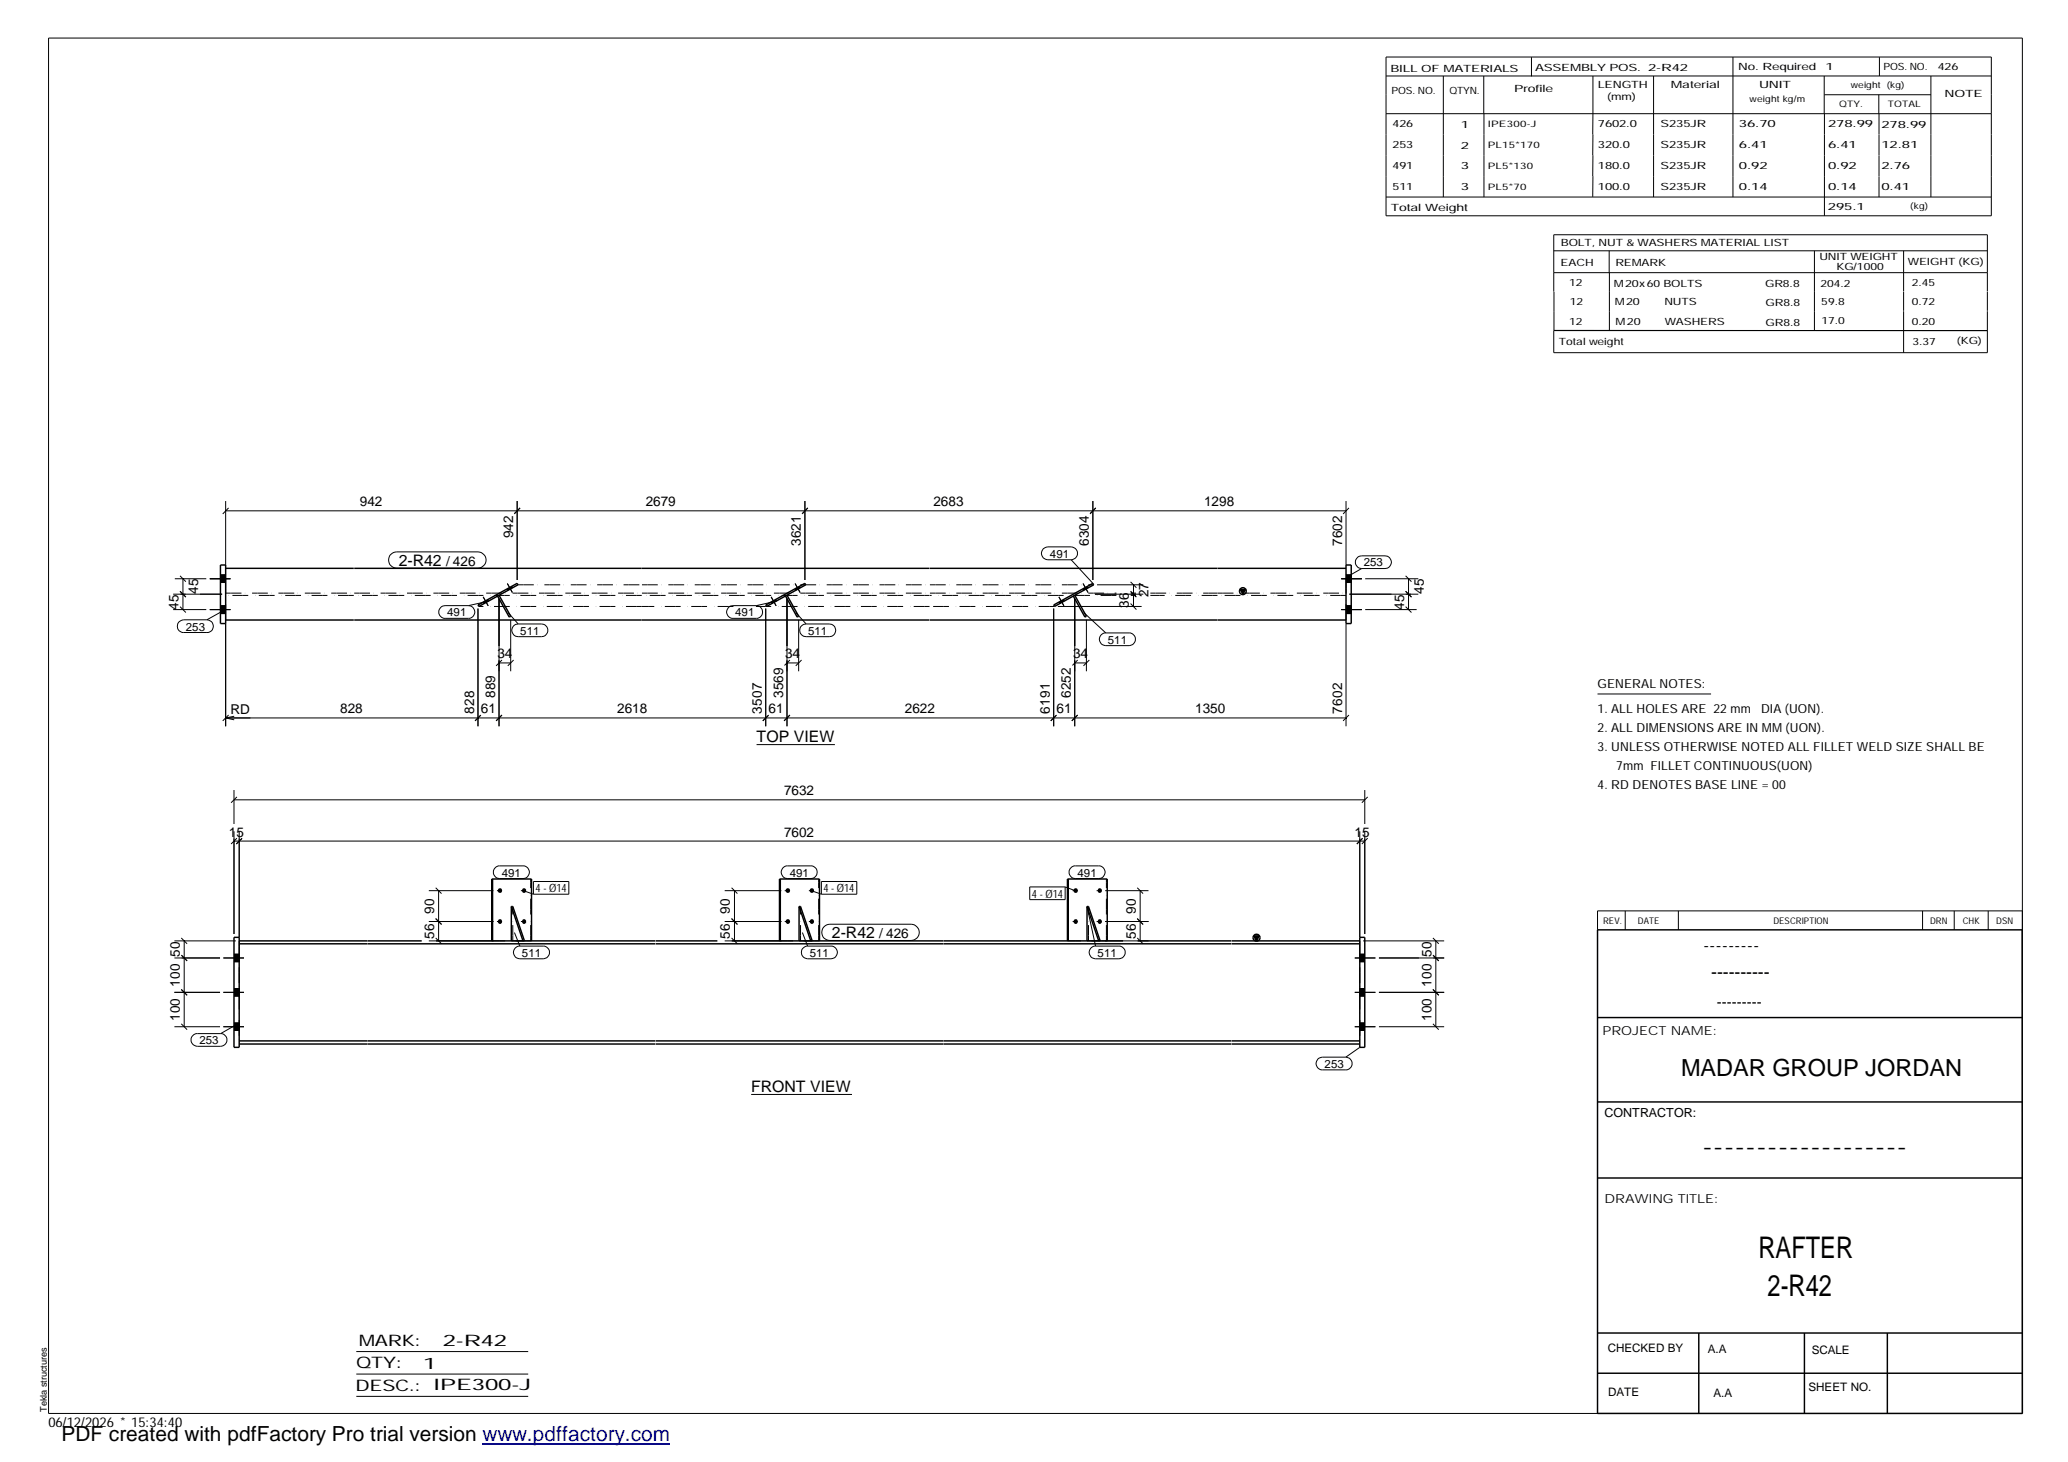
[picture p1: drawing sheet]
<svg xmlns="http://www.w3.org/2000/svg" width="420mm" height="297mm" viewBox="0 0 420 297" stroke-linecap="round" stroke-linejoin="round" font-family="sans-serif">
<g fill="none" stroke="#000" stroke-width=".2">
<path d="M9.9 7.7h401v279.5h-401zM281.6 11.6h123v32.2h-123zM281.6 15.4h123M293.2 15.4v24.6M301.5 15.4v7.7M311.1 11.6v3.9M323.6 15.4v16.2M336 15.4v24.6M352.1 11.6v28.4M370.6 15.4v7.7M370.7 19.2h21.6M381.7 19.2v3.9"/>
<path d="M381.8 11.6v3.8M392.3 15.4v24.6M281.6 23.1h123M301.5 23.1v16.9M323.6 31.6v4.2M323.6 35.8v4.2M370.7 23.1v20.7M381.8 23.1v16.9M281.6 40h123M315.7 55.4h88.1M315.7 51h88.1M315.7 59.3v7.8"/>
<path d="M326.9 51v4.4M327 55.4v11.8M368.6 51v16.2M386.8 51v8.2M386.8 59.3v3.8M403.8 59.2v-11.5h-88.1v11.6M403.8 59.3v3.8M386.8 63.2v8.5M403.8 63.2v8.5h-88.1v-4.5h88.1M35.5 117.6h6.4M36.6 117l1.2 1.2M37.2 117.6v6.3"/>
<path d="M42.6 117.6h4.2M44.8 116.8h1M44.8 118.3h1M45.8 103.8h227.7M45.8 101.8v13M46.4 103.2l-1.1 1.2M79.2 112.8l.8-.5 .6-.2h16.5a1.65 1.65 0 0 1 1.7 1.7 1.65 1.65 0 0 1-1.7 1.6h-16.5a1.65 1.65 0 0 1-1.4-2.6zM103.1 118.6l1 1.8M103.1 119.6l.2 .3M104 119.2l.1 .3M104.6 104.3l1.1-1.1-1.2 1.2M105.1 101.8v16"/>
<path d="M161.5 118.6l1.1 1.8M161.6 119.6l.2 .3M162.4 119.2l.2 .3M163.1 104.3l1-1.1-1.2 1.2M163.5 101.8v16M212 111.5l.9-.4h4.7a1.31 1.31 0 0 1 1.3 1.3 1.31 1.31 0 0 1-1.3 1.3h-4.7a1.33 1.33 0 0 1-1.2-.8 1.33 1.33 0 0 1 .3-1.4zM217.6 113.7l4.4 4.8M220 118.6l1.1 1.8M220 119.6l.2 .3M220.9 119.2l.2 .3M221.5 104.3l1.1-1.1-1.2 1.2M222 101.8v16"/>
<path d="M222.9 118.8h9.4M229.7 118.2l1.2 1.2M230.3 118.8v4.4M272.5 117.6h4.2M273.5 116.8h1M273.5 118.3h1M273.5 101.8v13M274.1 103.2l-1.2 1.2M275.9 113.1l.7-.2h4.8a1.29 1.29 0 0 1 1.3 1.3 1.29 1.29 0 0 1-1.3 1.3h-4.8a1.3 1.3 0 0 1-1.2-.9 1.3 1.3 0 0 1 .5-1.5zM276.6 115.5l-2.9 1.7M277.4 117.6h10.8M285.6 117l1.2 1.2"/>
<path d="M286.2 117.6v6.3M35.2 123.9h6.7M35.2 120.7h9.9M36.4 126.3l.9-.4h4.7a1.29 1.29 0 0 1 1.3 1.3 1.29 1.29 0 0 1-1.3 1.3h-4.7a1.27 1.27 0 0 1-1.2-.8 1.27 1.27 0 0 1 .3-1.4zM36.6 123.3l1.2 1.1M36.6 120.1l1.2 1.2M42.6 123.9h4.2M44.8 123.1h1M44.8 124.7h1M45 124.3l-3 1.6M45.8 126.7v20.9M89.7 123.3l.7-.3h4.8a1.29 1.29 0 0 1 1.3 1.3 1.29 1.29 0 0 1-1.3 1.3h-4.8a1.3 1.3 0 0 1-1.2-.9 1.3 1.3 0 0 1 .5-1.4z"/>
<path d="M97.1 123.6v24M98.2 121.3l1 1.8M98.2 122.3l.2 .3M98.8 122.2l-3.6 .8M99.1 121.9l.1 .3M101.4 121.7v25.9M101.4 134.7h2.4M102 134.1l-1.2 1.2M103.2 124.4l2.1 2.4M103.8 125.9v10.5M104.4 127.2l.4-.3 .5-.1h4.7a1.29 1.29 0 0 1 1.3 1.3 1.29 1.29 0 0 1-1.3 1.3h-4.7a1.31 1.31 0 0 1-1.2-.8 1.31 1.31 0 0 1 .3-1.4zM104.4 134.1l-1.2 1.2"/>
<path d="M148 123.4l.4-.3 .5-.1h4.8a1.29 1.29 0 0 1 1.2 1.3 1.29 1.29 0 0 1-1.2 1.3h-4.8a1.31 1.31 0 0 1-1.2-.8 1.31 1.31 0 0 1 .3-1.4zM155.6 123.6v24M156.7 121.3l1 1.8M156.7 122.3l.1 .3M157.3 122.2l-3.6 .8M157.6 121.9l.1 .3M159.9 121.7v25.9M159.9 134.7h2.4M160.5 134.1l-1.1 1.1M161.7 124.4l2.1 2.4M162.3 125.9v10.5M162.7 127.3l.6-.4 .5-.1h4.7a1.29 1.29 0 0 1 1.3 1.3 1.29 1.29 0 0 1-1.3 1.3h-4.7a1.31 1.31 0 0 1-1.1-2.1z"/>
<path d="M162.9 134.1l-1.2 1.2M214.1 123.6v24M214.9 123.2h17M215.1 121.3l1.1 1.8M215.2 122.3l.1 .3M216 121.9l.2 .3M218.4 121.7v25.9M218.4 134.7h2.3M218.9 134.1l-1 1.1M220.2 124.4l4.5 4.2M220.7 125.9v10.5M221.3 134.1l-1.2 1.2"/>
<path d="M222.5 120.7h9.8M223.7 129l.7-.4h5a1.29 1.29 0 0 1 1.3 1.3 1.29 1.29 0 0 1-1.3 1.3h-4.7a1.31 1.31 0 0 1-1.2-.8 1.31 1.31 0 0 1 .2-1.4zM229.7 122.6l1.2 1.3M229.7 120.1l1.1 1.2M229.7 120.2l1.2 1.1M272.5 123.9h4.2M273.5 123.1h1M273.5 124.7h1M273.5 126.7v20.9M274.2 120.7h14M277.4 123.9h10.4M285.6 123.3l1.2 1.1"/>
<path d="M285.6 120.1l1.2 1.2M45.8 145.9h227.7M45.8 145.9l1.8 .3M46.4 145.3l-1.1 1.2M47.6 145.5l-1.8 .4M97.7 145.3l-1.2 1.2M102 145.3l-1.2 1.2M153.7 151.3h15.9M156.2 145.3l-1.2 1.2 1.1-1.1M160.5 145.3l-1.2 1.2M214.7 145.3l-1.2 1.2M218.9 145.3l-1.1 1.2"/>
<path d="M274.1 145.3l-1.2 1.2M324.6 141h23M47.5 162.5h229.8M47.5 160.5v6.9M47.5 168.9v20.9M47.5 170.9h229.8M48.1 161.9l-1.2 1.2M48.1 170.3l-1.2 1.2M48.6 168.9v21.5M49.2 170.3l-1.2 1.2 1.1-1.1M100.5 176.5l.8-.6h5a1.29 1.29 0 0 1 1.3 1.3 1.29 1.29 0 0 1-1.3 1.3h-4.8a1.31 1.31 0 0 1-1-2zM108.4 179.1h7.2v2.6h-7.2z"/>
<path d="M159.1 176.3l.7-.4h5a1.29 1.29 0 0 1 1.2 1.3 1.29 1.29 0 0 1-1.2 1.3h-4.8a1.31 1.31 0 0 1-1.2-.8 1.31 1.31 0 0 1 .3-1.4zM166.9 179.1h7.2v2.6h-7.2zM217.4 176.5l.8-.6h5a1.29 1.29 0 0 1 1.3 1.3 1.29 1.29 0 0 1-1.3 1.3h-4.7a1.31 1.31 0 0 1-1.1-2zM276.3 168.9v21.5M276.9 170.3l-1.2 1.2M277.3 160.5v6.9M277.3 168.9v20.9M277.9 161.9l-1.2 1.2M277.9 170.3l-1.2 1.2M35.4 194.6h9.3M35.4 191.2h12.5M36.8 194l1.2 1.2"/>
<path d="M36.8 190.6l1.2 1.2M37.4 191.2v17.4M45.4 194.6h4.2M47.5 195.4h1.1M47.5 193.9h1.1M87.1 187.2h13.1M87.1 181h13.1M87.1 191.2h13.1M88.5 190.6l1.2 1.2M88.5 186.6l1.2 1.2M88.5 180.4l1.2 1.2M89.1 181v10.2"/>
<path d="M101 187.2h1M101 181h1M104.5 189.5l1.1 2.7M104.7 192.6l.7-.4h5a1.29 1.29 0 0 1 1.3 1.3 1.29 1.29 0 0 1-1.3 1.3h-4.8a1.31 1.31 0 0 1-1.2-.8 1.31 1.31 0 0 1 .3-1.4zM105.8 187.2h1M105.8 181h1M106.3 181l2.1 .7M147.2 187.2h11.5M147.2 181h11.5M147.2 191.2h11.5M148.6 190.6l1.2 1.2M148.6 186.6l1.2 1.2"/>
<path d="M148.6 180.4l1.2 1.2M149.2 181v10.2M159.4 187.2h1M159.4 181h1M163 192.8l.9-.6h4.9a1.29 1.29 0 0 1 1.3 1.3 1.29 1.29 0 0 1-1.3 1.3h-4.7a1.31 1.31 0 0 1-1.1-2zM163 189.5l1.1 2.7M164.3 187.2h1.1M164.3 181h1.1M164.8 181l2.1 .7M167.4 188.3l.6-.4 .6-.1h16.5a1.65 1.65 0 0 1 1.7 1.6 1.65 1.65 0 0 1-1.7 1.7h-16.5a1.65 1.65 0 0 1-1.5-1 1.65 1.65 0 0 1 .3-1.8zM209.2 180.2h7.2v2.6h-7.2zM216.4 180.2l2 .8"/>
<path d="M217.9 187.2h1M217.9 181h1M220.9 184.2l1.7 8M221.7 192.6l.6-.4h5a1.29 1.29 0 0 1 1.3 1.3 1.29 1.29 0 0 1-1.3 1.3h-4.7a1.31 1.31 0 0 1-1.2-.8 1.31 1.31 0 0 1 .3-1.4zM222.8 187.2h1M222.8 181h1M224.5 187.2h8.8M224.5 181h8.8M224.5 191.2h8.8M231.1 190.6l1.1 1.2M231.1 186.6l1.1 1.2M231.1 180.4l1.1 1.2"/>
<path d="M231.6 181v10.2M275.3 194.6h4.1M276.3 195.4h1M276.3 193.9h1M276.9 191.2h16.5M280.2 194.6h13.2M291.1 194l1.2 1.2M291.1 190.6l1.2 1.2M291.7 191.2v17.4M330.2 185.1v3.8M341 185.1v3.8M390.6 185.1v3.8"/>
<path d="M397 185.1v3.8M403.9 185.1v3.8M410.9 185.1h-86.3v3.8M35.4 201.6h9.3M35.4 208.6h9.3M36.8 208l1.2 1.2M36.8 201l1.2 1.2M39 210.6l.8-.6h5a1.29 1.29 0 0 1 1.3 1.3 1.29 1.29 0 0 1-1.3 1.3h-4.7a1.31 1.31 0 0 1-1.1-2zM45.4 201.6h4.2M45.4 208.6h4.2M47.5 202.4h1.1M47.5 200.9h1.1"/>
<path d="M47.5 209.4h1.1M47.5 207.8h1.1M47.8 208.3l-3 1.7M267.8 215.2l.9-.4h4.7a1.29 1.29 0 0 1 1.3 1.3 1.29 1.29 0 0 1-1.3 1.3h-4.7a1.31 1.31 0 0 1-1.2-.8 1.31 1.31 0 0 1 .3-1.4zM275.3 201.6h4.1M275.3 208.6h4.1M276.3 202.4h1M276.3 200.9h1M276.3 209.4h1M276.3 207.8h1M276.3 212.8l-2.9 2M280.2 201.6h13.2"/>
<path d="M280.2 208.6h13.2M291.1 208l1.2 1.2M291.1 201l1.2 1.2M152.6 222.4h20.5M72.4 274.6h34.9M72.4 279.2h34.9M72.4 283.7h34.9"/>
</g>
<g fill="#000">
<path d="M252 119.7h1.1l-.6 1zM254.7 190.1h1.2l-.6 1.1z"/>
<path d="M44.8 116.8h1v1.5h-1z" fill-rule="evenodd"/>
<path d="M44.8 116.8h1v1.5h-1z" fill-rule="evenodd"/>
<path d="M44.8 116.8h1v1.5h-1z" fill-rule="evenodd"/>
<path d="M103.1 119.6l.9-.4 .1 .3-.8 .4z" fill-rule="evenodd"/>
<path d="M103.1 119.6l.9-.4 .1 .3-.8 .4z" fill-rule="evenodd"/>
<path d="M161.6 119.6l.8-.4 .2 .3-.8 .4z" fill-rule="evenodd"/>
<path d="M161.6 119.6l.8-.4 .2 .3-.8 .4z" fill-rule="evenodd"/>
<path d="M220 119.6l.9-.4 .2 .3-.9 .4z" fill-rule="evenodd"/>
<path d="M220 119.6l.9-.4 .2 .3-.9 .4z" fill-rule="evenodd"/>
<path d="M273.5 116.8h1v1.5h-1z" fill-rule="evenodd"/>
<path d="M273.5 116.8h1v1.5h-1z" fill-rule="evenodd"/>
<path d="M273.5 116.8h1v1.5h-1z" fill-rule="evenodd"/>
<path d="M44.8 123.1h1v1.6h-1z" fill-rule="evenodd"/>
<path d="M44.8 123.1h1v1.6h-1z" fill-rule="evenodd"/>
<path d="M44.8 123.1h1v1.6h-1z" fill-rule="evenodd"/>
<path d="M98.2 122.3l.9-.4 .1 .3-.8 .4z" fill-rule="evenodd"/>
<path d="M98.2 122.3l.9-.4 .1 .3-.8 .4z" fill-rule="evenodd"/>
<path d="M156.7 122.3l.9-.4 .1 .3-.9 .4z" fill-rule="evenodd"/>
<path d="M156.7 122.3l.9-.4 .1 .3-.9 .4z" fill-rule="evenodd"/>
<path d="M215.2 122.3l.8-.4 .2 .3-.9 .4z" fill-rule="evenodd"/>
<path d="M215.2 122.3l.8-.4 .2 .3-.9 .4z" fill-rule="evenodd"/>
<path d="M273.5 123.1h1v1.6h-1z" fill-rule="evenodd"/>
<path d="M273.5 123.1h1v1.6h-1z" fill-rule="evenodd"/>
<path d="M273.5 123.1h1v1.6h-1z" fill-rule="evenodd"/>
<path d="M47.5 193.9h1.1v1.5h-1.1z" fill-rule="evenodd"/>
<path d="M47.5 193.9h1.1v1.5h-1.1z" fill-rule="evenodd"/>
<path d="M106.2 186.9l.4-.1 .3 .3v.3a.47 .47 0 0 1-.7 .2 .47 .47 0 0 1 0-.7z" fill-rule="evenodd"/>
<path d="M106.2 180.6l.3-.1 .3 .1 .1 .5a.47 .47 0 0 1-.7 .2 .47 .47 0 0 1 0-.7z" fill-rule="evenodd"/>
<path d="M159.9 186.8h.3a.48 .48 0 0 1 .2 .7 .48 .48 0 0 1-.8-.1v-.3z" fill-rule="evenodd"/>
<path d="M159.8 180.6a.47 .47 0 0 1 .6 .1 .47 .47 0 0 1-.1 .6 .47 .47 0 0 1-.7-.2z" fill-rule="evenodd"/>
<path d="M223.3 186.8l.4 .1 .2 .5a.48 .48 0 0 1-.8 .1 .48 .48 0 0 1 .2-.7z" fill-rule="evenodd"/>
<path d="M223.1 180.6l.3-.1 .3 .1 .2 .5a.47 .47 0 0 1-.8 .2 .47 .47 0 0 1 0-.7z" fill-rule="evenodd"/>
<path d="M276.3 193.9h1v1.5h-1z" fill-rule="evenodd"/>
<path d="M276.3 193.9h1v1.5h-1z" fill-rule="evenodd"/>
<path d="M47.5 200.9h1.1v1.5h-1.1z" fill-rule="evenodd"/>
<path d="M47.5 200.9h1.1v1.5h-1.1z" fill-rule="evenodd"/>
<path d="M47.5 207.8h1.1v1.6h-1.1z" fill-rule="evenodd"/>
<path d="M47.5 207.8h1.1v1.6h-1.1z" fill-rule="evenodd"/>
<path d="M276.3 200.9h1v1.5h-1z" fill-rule="evenodd"/>
<path d="M276.3 200.9h1v1.5h-1z" fill-rule="evenodd"/>
<path d="M276.3 207.8h1v1.6h-1z" fill-rule="evenodd"/>
<path d="M276.3 207.8h1v1.6h-1z" fill-rule="evenodd"/>
<circle cx="101.6" cy="181" r=".47"/>
<circle cx="101.6" cy="187.2" r=".46"/>
<circle cx="164.9" cy="181" r=".47"/>
<circle cx="164.9" cy="187.2" r=".46"/>
<circle cx="218.5" cy="181" r=".47"/>
<circle cx="218.5" cy="187.2" r=".46"/>
</g>
<g fill="none" stroke="#000" stroke-width=".3">
<path d="M44.8 114.8h1v11.9h-1zM45.8 115.5h26.1M72 115.5h116.8M188.9 115.5h84.6M252 119.7h1.1l-.6 1zM273.5 114.8h1v11.9h-1zM45.8 126h26.1M72 126h116.8M97.1 122.9l8-4.4 .1 .3-7.9 4.4zM101.4 120.9l2.4 4.3-.3 .2-2.4-4.3M155.6 122.9l7.9-4.4 .2 .3-8 4.4zM159.9 120.9l2.4 4.3-.3 .2-2.4-4.3"/>
<path d="M188.9 126h84.6M214.1 122.9l7.9-4.4 .2 .3-8 4.4zM218.4 120.9l2.3 4.3-.3 .2-2.3-4.3M100.1 178.6v12.6M158.5 178.6v12.6M217 178.6v12.6M47.5 190.4h1.1v22.4h-1.1zM48.6 191.8h84.5M48.6 191.2h37.1M88.6 191.2h44.5M99.9 191.2v-12.6h8.1v12.6M103.9 184.2l2.4 7"/>
<path d="M103.9 184.2v7M103.9 184.2h.3l2.4 7M133.2 191.8h116.9M133.2 191.2h12.6M148.7 191.2h79.5M158.4 191.2v-12.6h8.1v12.6M162.3 184.2h.3l2.4 7M162.3 184.2l2.4 7M162.3 184.2v7M216.9 191.2v-12.6h8.1v12.6M220.9 184.2h.2l2.4 7M220.9 184.2l2.3 7"/>
<path d="M220.9 184.2v7M231.1 191.2h19M250.2 191.8h26.1M250.2 191.2h26.1M254.7 190.1h1.2l-.6 1.1zM276.3 190.4h1v22.4h-1zM324.6 188.9h86.2l.1 98.3h-86.3zM48.6 212.1h84.5M48.6 211.5h84.5M133.2 212.1h116.9M133.2 211.5h116.9M250.2 212.1h26.1"/>
<path d="M250.2 211.5h26.1M324.6 206.7h86.3M324.6 239.3h86.3M324.6 223.9h86.3M324.6 270.8h86.3M324.6 279h86.3M345.1 270.8v16.4M366.6 270.8v16.4M383.5 270.8v16.4"/>
<circle cx="252.5" cy="120.1" r=".7"/>
<circle cx="255.3" cy="190.5" r=".7"/>
</g>
<g fill="none" stroke="#000" stroke-width=".2" stroke-dasharray="1.1 0 2.1 .7 0 1.4" stroke-linecap="butt">
<path d="M105.2 118.8h25.2M130.4 118.8h58.4M188.9 118.8h33.3M45.8 126v-10.5M45.8 120.5h26.1M71.9 121h-26.1M72 120.5h58.4M101.1 121.1l.3-.2M130.4 121h-58.4M130.4 123.2h-33.1M130.4 120.5h58.4M149 123.2h-18.6"/>
<path d="M159.6 121.1l.3-.2M188.8 121h-58.4M188.8 123.2h-35.2M188.9 120.5h37.9M214.2 123.2h-25.3M218.1 121.1l.3-.2M226.8 121h-37.9M229.7 120.5h1.1M230.8 121h-1.1M233.7 120.5h13.7M247.4 121h-13.7M247.4 120.5h26.1"/>
<path d="M273.5 126v-10.5M273.5 121h-26.1M48.6 191.2v20.9M104.2 191.2v-7M106.6 191.2h-2.7M107.8 191.2v-12.6M108 191.2h-8.1M162.6 191.2v-7M165 191.2h-2.7M166.3 191.2v-12.6M166.5 191.2h-8.1M221.1 191.2v-7"/>
<path d="M223.5 191.2h-2.6M224.8 191.2v-12.6M225 191.2h-8.1M276.3 191.2v20.9"/>
</g>
<path d="M98 293.3h38.2" fill="none" stroke="#00f" stroke-width=".3"/>
<g font-size="6.1">
<text x="357.3" y="255.5">RAFTER</text>
<text x="359.1" y="263.3">2-R42</text>
</g>
<text font-size="4.8" x="341.5" y="218.6">MADAR GROUP JORDAN</text>
<text font-size="4.2" x="12.5" y="292.7">PDF created with pdfFactory Pro trial version www.pdffactory.com</text>
<g font-size="3.6">
<text x="346.1" y="193.2">---------</text>
<text x="347.7" y="198.6">----------</text>
<text x="345.8" y="234.2">-------------------</text>
</g>
<g font-size="3.2">
<text x="81" y="115">2-R42</text>
<text x="153.7" y="150.8">TOP VIEW</text>
<text x="169" y="190.7">2-R42</text>
<text x="152.6" y="221.9">FRONT VIEW</text>
<text x="72.9" y="273.5">MARK:</text>
<text x="90" y="273.5">2-R42</text>
<text x="72.4" y="278">QTY:</text>
<text x="86" y="278.1">1</text>
<text x="72.2" y="282.6">DESC.:</text>
<text x="88.1" y="282.4">IPE300-J</text>
</g>
<text font-size="3" x="348.8" y="204.5">---------</text>
<g font-size="2.8">
<text x="73.1" y="102.9">942</text>
<text x="131.2" y="102.9">2679</text>
<text x="189.7" y="102.9">2683</text>
<text x="244.6" y="102.9">1298</text>
<text x="104.3" y="109.4" transform="rotate(-90 104.3 109.4)">942</text>
<text x="162.7" y="110.9" transform="rotate(-90 162.7 110.9)">3621</text>
<text x="221.2" y="110.9" transform="rotate(-90 221.2 110.9)">6304</text>
<text x="272.7" y="110.9" transform="rotate(-90 272.7 110.9)">7602</text>
<text x="90.6" y="115">/ 426</text>
<text x="36.3" y="123.9" transform="rotate(-90 36.3 123.9)">45</text>
<text x="40.3" y="120.7" transform="rotate(-90 40.3 120.7)">45</text>
<text x="229.4" y="123.6" transform="rotate(-90 229.4 123.6)">36</text>
<text x="233.3" y="121.4" transform="rotate(-90 233.3 121.4)">27</text>
<text x="285.3" y="123.9" transform="rotate(-90 285.3 123.9)">45</text>
<text x="289.3" y="120.7" transform="rotate(-90 289.3 120.7)">45</text>
<text x="101" y="133.8">34</text>
<text x="159.5" y="133.8">34</text>
<text x="218" y="133.8">34</text>
<text x="100.6" y="141.8" transform="rotate(-90 100.6 141.8)">889</text>
<text x="159.1" y="141.8" transform="rotate(-90 159.1 141.8)">3569</text>
<text x="217.6" y="141.8" transform="rotate(-90 217.6 141.8)">6252</text>
<text x="46.8" y="145.1">RD</text>
<text x="69.1" y="144.9">828</text>
<text x="96.3" y="145" transform="rotate(-90 96.3 145)">828</text>
<text x="97.7" y="144.9">61</text>
<text x="125.4" y="144.9">2618</text>
<text x="154.8" y="145" transform="rotate(-90 154.8 145)">3507</text>
<text x="156.2" y="144.9">61</text>
<text x="183.9" y="144.9">2622</text>
<text x="213.3" y="145" transform="rotate(-90 213.3 145)">6191</text>
<text x="214.7" y="144.9">61</text>
<text x="242.8" y="144.9">1350</text>
<text x="272.7" y="145" transform="rotate(-90 272.7 145)">7602</text>
<text x="159.3" y="161.6">7632</text>
<text x="46.5" y="170">15</text>
<text x="159.3" y="170">7602</text>
<text x="275.2" y="170">15</text>
<text x="88.2" y="185.7" transform="rotate(-90 88.2 185.7)">90</text>
<text x="148.3" y="185.7" transform="rotate(-90 148.3 185.7)">90</text>
<text x="230.8" y="185.7" transform="rotate(-90 230.8 185.7)">90</text>
<text x="88.2" y="190.7" transform="rotate(-90 88.2 190.7)">56</text>
<text x="148.3" y="190.7" transform="rotate(-90 148.3 190.7)">56</text>
<text x="178.6" y="190.7">/ 426</text>
<text x="230.8" y="190.7" transform="rotate(-90 230.8 190.7)">56</text>
<text x="36.5" y="194.5" transform="rotate(-90 36.5 194.5)">50</text>
<text x="290.8" y="194.5" transform="rotate(-90 290.8 194.5)">50</text>
<text x="36.5" y="200.5" transform="rotate(-90 36.5 200.5)">100</text>
<text x="290.8" y="200.5" transform="rotate(-90 290.8 200.5)">100</text>
<text x="36.5" y="207.5" transform="rotate(-90 36.5 207.5)">100</text>
<text x="290.8" y="207.5" transform="rotate(-90 290.8 207.5)">100</text>
<text x="9.8" y="290">06/12/2026 * 15:34:40</text>
</g>
<g font-size="2.5">
<text x="324.6" y="139.9">GENERAL NOTES:</text>
<text x="324.6" y="148.7">2. ALL DIMENSIONS ARE IN MM (UON).</text>
<text x="324.6" y="144.9">1. ALL HOLES ARE 22 mm</text>
<text x="357.8" y="144.9">DIA (UON).</text>
<text x="324.6" y="152.5">3. UNLESS OTHERWISE NOTED ALL FILLET WELD SIZE SHALL BE</text>
<text x="324.6" y="160.2">4. RD DENOTES BASE LINE = 00</text>
<text x="328.4" y="156.4">7mm FILLET CONTINUOUS(UON)</text>
<text x="325.6" y="210.3">PROJECT NAME:</text>
<text x="326" y="226.9">CONTRACTOR:</text>
<text x="326" y="244.4">DRAWING TITLE:</text>
</g>
<g font-size="2.4">
<text x="326.7" y="274.7">CHECKED BY</text>
<text x="347" y="275">A.A</text>
<text x="368.1" y="275.1">SCALE</text>
<text x="326.7" y="283.6">DATE</text>
<text x="348.1" y="283.9">A.A</text>
<text x="367.5" y="282.6">SHEET NO.</text>
</g>
<g font-size="2.3">
<text x="213.3" y="113.3">491</text>
<text x="277.1" y="115.1">253</text>
<text x="90.8" y="125.2">491</text>
<text x="149.4" y="125.2">491</text>
<text x="37.8" y="128.1">253</text>
<text x="105.7" y="128.9">511</text>
<text x="164.2" y="128.9">511</text>
<text x="225.1" y="130.8">511</text>
<text x="101.9" y="178.1">491</text>
<text x="160.4" y="178.1">491</text>
<text x="218.9" y="178.1">491</text>
<text x="108.8" y="181.3">4 - Ø14</text>
<text x="167.3" y="181.3">4 - Ø14</text>
<text x="209.6" y="182.4">4 - Ø14</text>
<text x="106" y="194.4">511</text>
<text x="164.5" y="194.4">511</text>
<text x="223" y="194.4">511</text>
<text x="40.5" y="212.2">253</text>
<text x="269.1" y="216.9">253</text>
</g>
<g font-size="2">
<text x="282.5" y="14.6">BILL OF MATERIALS</text>
<text x="311.9" y="14.4">ASSEMBLY POS.</text>
<text x="324.6" y="17.9">LENGTH</text>
<text x="334.9" y="14.4">2-R42</text>
<text x="339.5" y="17.9">Material</text>
<text x="353.1" y="14.2">No. Required</text>
<text x="357.4" y="17.9">UNIT</text>
<text x="370.9" y="14.2">1</text>
<text x="382.7" y="14.2">POS. NO.</text>
<text x="393.7" y="14.3">426</text>
<text x="282.7" y="19.1">POS. NO.</text>
<text x="294.5" y="19">QTYN.</text>
<text x="307.6" y="18.7">Profile</text>
<text x="326.5" y="20.4">(mm)</text>
<text x="395.1" y="19.6">NOTE</text>
<text x="282.9" y="25.8">426</text>
<text x="296.8" y="26">1</text>
<text x="324.7" y="25.9">7602.0</text>
<text x="337.4" y="25.9">S235JR</text>
<text x="353.3" y="25.9">36.70</text>
<text x="371.4" y="25.9">278.99</text>
<text x="382.3" y="25.9">278.99</text>
<text x="282.9" y="30">253</text>
<text x="282.9" y="34.3">491</text>
<text x="296.8" y="30.2">2</text>
<text x="296.8" y="34.4">3</text>
<text x="324.7" y="30.1">320.0</text>
<text x="324.7" y="34.4">180.0</text>
<text x="337.4" y="30.1">S235JR</text>
<text x="337.4" y="34.3">S235JR</text>
<text x="353.3" y="30.1">6.41</text>
<text x="353.3" y="34.4">0.92</text>
<text x="371.4" y="30.1">6.41</text>
<text x="371.4" y="34.3">0.92</text>
<text x="382.3" y="30.2">12.81</text>
<text x="382.3" y="34.4">2.76</text>
<text x="282.9" y="38.5">511</text>
<text x="296.8" y="38.6">3</text>
<text x="324.7" y="38.6">100.0</text>
<text x="337.4" y="38.6">S235JR</text>
<text x="353.3" y="38.6">0.14</text>
<text x="371.4" y="38.6">0.14</text>
<text x="382.3" y="38.6">0.41</text>
<text x="282.6" y="42.8">Total Weight</text>
<text x="371.4" y="42.7">295.1</text>
<text x="317.1" y="49.9">BOLT, NUT &amp; WASHERS MATERIAL LIST</text>
<text x="328.2" y="54">REMARK</text>
<text x="369.7" y="52.7">UNIT WEIGHT</text>
<text x="387.6" y="53.9">WEIGHT (KG)</text>
<text x="317.1" y="54">EACH</text>
<text x="318.8" y="58.1">12</text>
<text x="327.9" y="58.2">M20x60 BOLTS</text>
<text x="358.6" y="58.3">GR8.8</text>
<text x="369.9" y="58.2">204.2</text>
<text x="373.1" y="54.9">KG/1000</text>
<text x="388.4" y="58.2">2.45</text>
<text x="318.9" y="61.9">12</text>
<text x="328.1" y="62">M20</text>
<text x="338.2" y="62">NUTS</text>
<text x="358.7" y="62.3">GR8.8</text>
<text x="370" y="62">59.8</text>
<text x="370.1" y="65.9">17.0</text>
<text x="388.4" y="62">0.72</text>
<text x="388.4" y="66">0.20</text>
<text x="316.7" y="70.2">Total weight</text>
<text x="318.8" y="66">12</text>
<text x="328.3" y="66">M20</text>
<text x="338.2" y="66">WASHERS</text>
<text x="358.7" y="66.2">GR8.8</text>
<text x="388.6" y="70">3.37</text>
<text x="397.6" y="70">(KG)</text>
</g>
<g font-size="1.9">
<text x="325.7" y="187.8">REV.</text>
<text x="332.8" y="187.6">DATE</text>
<text x="360.3" y="187.7">DESCRIPTION</text>
<text x="392.1" y="187.6">DRN</text>
<text x="398.8" y="187.6">CHK</text>
<text x="405.6" y="187.7">DSN</text>
<text x="9.5" y="286.8" transform="rotate(-90 9.5 286.8)">Tekla structures</text>
</g>
<g font-size="1.8">
<text x="376" y="17.9">weight (kg)</text>
<text x="355.5" y="20.7">weight kg/m</text>
<text x="373.6" y="21.7">QTY.</text>
<text x="383.5" y="21.8">TOTAL</text>
<text x="302.3" y="25.9">IPE300-J</text>
<text x="302.3" y="30.1">PL15*170</text>
<text x="302.3" y="34.3">PL5*130</text>
<text x="302.3" y="38.6">PL5*70</text>
<text x="388.1" y="42.4">(kg)</text>
</g>
</svg>
